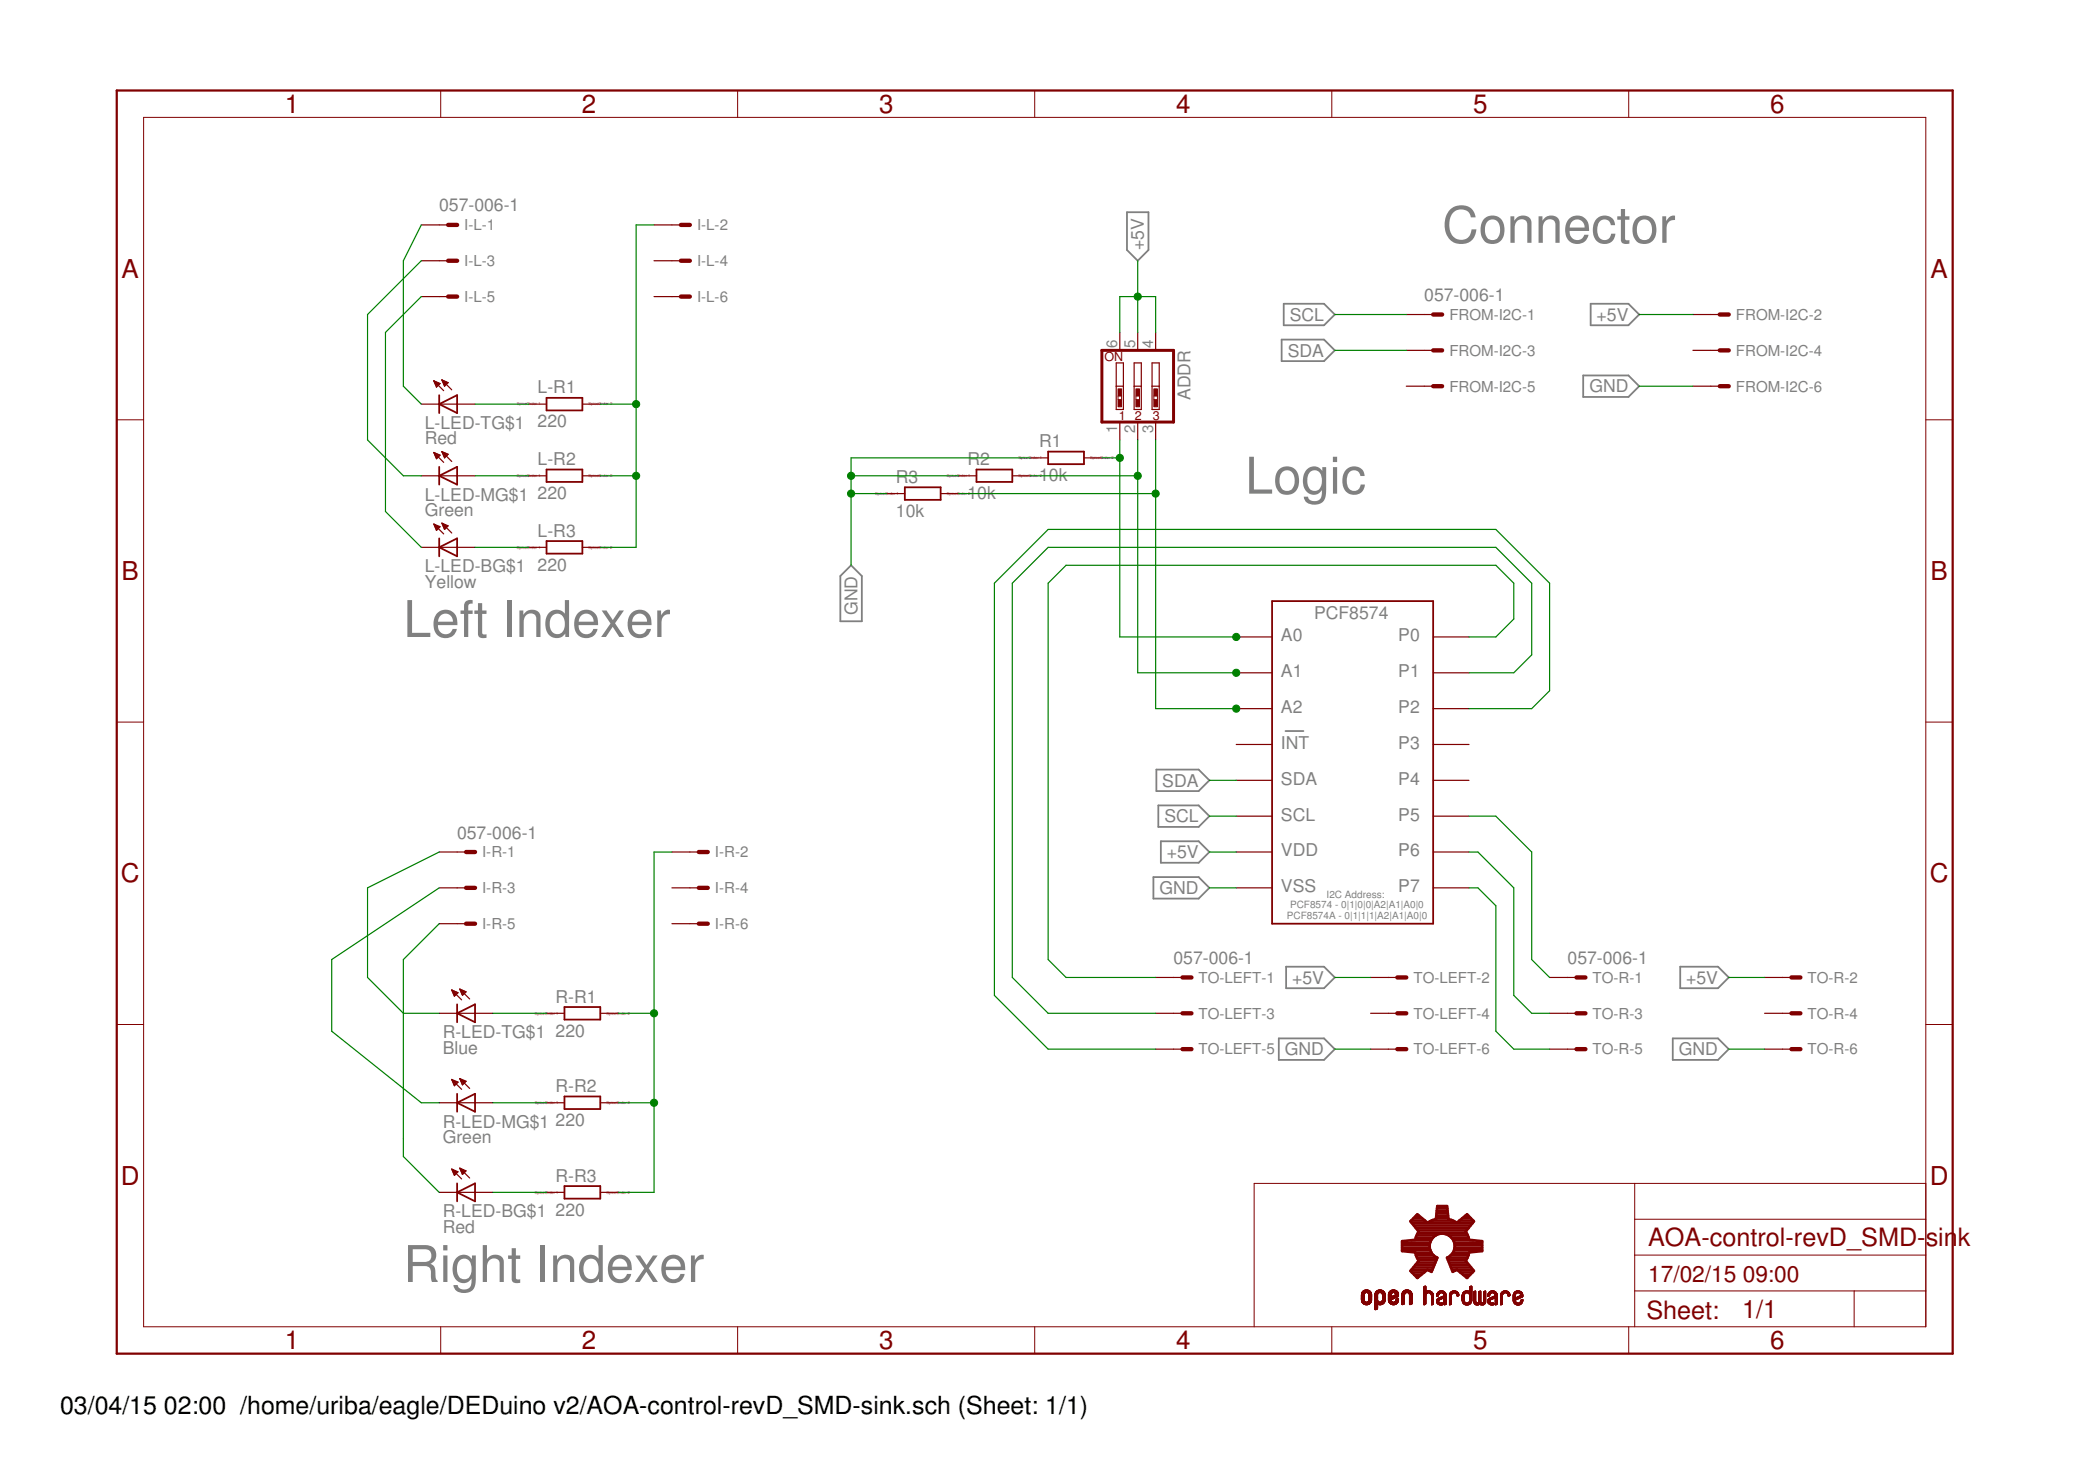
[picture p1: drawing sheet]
<svg xmlns="http://www.w3.org/2000/svg" width="297mm" height="210mm" viewBox="0 0 297 210" stroke-linecap="round" stroke-linejoin="round" font-family="sans-serif">
<g fill="none" stroke="#808080" stroke-width=".25">
<path d="M159.8 30.1h3v5.3l-1.5 1.6-1.5-1.6zM181.7 48.1h6l1.6 1.6-1.6 1.5h-6zM182 43.1h5.7l1.6 1.5-1.6 1.5h-5.7zM224.5 53.2h6.4l1.5 1.5-1.5 1.6h-6.4zM225.5 43.1h5.4l1.5 1.5-1.5 1.5h-5.4zM120.7 80.1l1.5 1.5v6.5h-3.1v-6.5zM164 109.1h5.9l1.6 1.5-1.6 1.5h-5.9zM164.2 114.2h5.7l1.6 1.5-1.6 1.5h-5.7zM164.6 119.2h5.3l1.6 1.6-1.6 1.5h-5.3zM182.3 103.6h2.5M163.5 124.3h6.4l1.6 1.5-1.6 1.6h-6.4zM182.4 137h5.3l1.6 1.5-1.6 1.6h-5.3z"/>
<path d="M238.2 137h5.4l1.5 1.5-1.5 1.6h-5.4zM181.3 147.2h6.4l1.6 1.5-1.6 1.5h-6.4zM237.2 147.2h6.4l1.5 1.5-1.5 1.5h-6.4z"/>
</g>
<g fill="none" stroke="#800000" stroke-width=".61">
<path d="M63.5 31.9h1.3M63.5 37h1.3M96.5 31.9h1.3M96.5 37h1.3M63.5 42h1.3M96.5 42h1.3M203.2 44.6h1.3M203.2 49.7h1.3M203.2 54.7h1.3M243.8 44.6h1.3M243.8 49.7h1.3M243.8 54.7h1.3"/>
<path d="M66.1 120.8h1.3M66.1 125.8h1.3M66.1 130.9h1.3M99.1 120.8h1.3M99.1 125.8h1.3M99.1 130.9h1.3M167.7 138.5h1.2M198.1 138.5h1.3M223.5 138.5h1.3M254 138.5h1.3M167.7 143.6h1.2M167.7 148.7h1.2"/>
<path d="M198.1 143.6h1.3M198.1 148.7h1.3M223.5 143.6h1.3M223.5 148.7h1.3M254 143.6h1.3M254 148.7h1.3"/>
</g>
<g fill="none" stroke="#800000" stroke-width=".17">
<path d="M59.7 31.9h3.8M59.7 37h3.8M92.7 31.9h3.8M92.7 37h3.8M59.7 42h3.8M59.7 57.3h7.7M61.5 54l1.4 1.4M61.5 54h.1M61.5 54l.9 .4M61.5 54l.4 .9 .5-.5M61.6 54.1h.2M61.6 54.2h.5"/>
<path d="M61.7 54.4h.7M61.7 54.5h.6M61.8 54.6h.3M61.8 54.7h.2M61.9 54.8h.1M62.7 53.8l1.4 1.4M62.7 53.8l.8 .4-.5 .5M62.7 53.8l.3 .9M62.7 53.9h.1M62.7 54h.3M62.8 54.1h.5M62.8 54.2h.7"/>
<path d="M62.9 54.4h.5M62.9 54.5h.4M63 54.6h.2M63 54.7h.1M75 57.3h2.5M82.6 57.3h2.5M92.7 42h3.8M158.3 54.7h1M158.3 51.4h1v6.6h-1zM158.8 47.1v2.6M158.8 59.8v2.6M160.8 54.7h1"/>
<path d="M160.8 51.4h1v6.6h-1zM161.3 47.1v2.6M161.3 59.8v2.6M163.3 54.7h1.1M163.3 51.4h1.1v6.6h-1.1zM163.9 47.1v2.6M163.9 59.8v2.6M199.4 44.6h3.8M199.4 49.7h3.8M199.4 54.7h3.8M240 44.6h3.8M240 49.7h3.8"/>
<path d="M240 54.7h3.8M59.7 77.6h7.7M59.7 67.4h7.7M61.5 74.3l1.4 1.4M61.5 74.3l.9 .4-.5 .5zM61.5 64.1l1.4 1.4M61.5 64.1h.1M61.5 64.1l.9 .4-.5 .5zM61.6 74.4h.1M61.6 64.2h.2M61.6 74.5h.4M61.6 64.4h.5"/>
<path d="M61.6 74.6h.7M61.7 64.5h.7M61.7 74.7h.6M61.7 64.6h.6M61.7 74.9h.5M61.8 64.7h.4M61.8 75h.3M61.8 64.9h.2M61.8 75.1h.2M61.9 65h.1M62.7 74.1l1.4 1.4M62.7 74.1l.8 .4-.5 .5z"/>
<path d="M62.7 64l1.4 1.4M62.7 64l.8 .4-.5 .5zM62.7 64h.1M62.7 74.3h.2M62.7 64.1h.2M62.7 74.4h.5M62.8 64.2h.4M62.8 74.5h.6M62.8 64.4h.7M62.8 74.6h.7M62.9 64.5h.5M62.9 74.7h.4"/>
<path d="M62.9 64.6h.4M62.9 74.9h.3M62.9 64.7h.3M63 75h.1M63 64.9h.1M75 77.6h2.5M75 67.4h2.5M82.6 77.6h2.5M82.6 67.4h2.5M125.8 70h2.5M133.4 70h2.5M135.9 67.4h2.6"/>
<path d="M143.5 67.4h2.6M146.1 64.9h2.5M153.7 64.9h2.5M175.3 90.3h5.1M175.3 95.4h5.1M203.2 90.3h5.1M203.2 95.4h5.1M175.3 100.4h5.1M175.3 105.5h5.1M175.3 110.6h5.1M175.3 115.7h5.1M203.2 100.4h5.1"/>
<path d="M203.2 105.5h5.1M203.2 110.6h5.1M203.2 115.7h5.1M62.3 120.8h3.8M62.3 125.8h3.8M62.3 130.9h3.8M95.3 120.8h3.8M95.3 125.8h3.8M95.3 130.9h3.8M163.9 138.5h3.8M175.3 120.8h5.1M175.3 125.8h5.1"/>
<path d="M194.3 138.5h3.8M203.2 120.8h5.1M203.2 125.8h5.1M219.7 138.5h3.8M250.2 138.5h3.8M62.3 143.6h7.6M62.3 156.3h7.6M64.1 153l1.3 1.4M64.1 153h.1M64.1 153l.8 .4-.5 .5M64.1 153l.3 .9M64.1 140.3l1.3 1.4"/>
<path d="M64.1 140.3l.8 .4-.5 .5zM64.1 140.4h.1M64.1 153.1h.3M64.1 140.5h.3M64.2 153.3h.4M64.2 140.6h.5M64.2 153.4h.7M64.2 140.7h.7M64.3 153.5h.5M64.3 140.8h.5M64.3 153.6h.4M64.3 140.9h.4"/>
<path d="M64.4 153.7h.2M64.4 141.1h.1M64.4 153.9h.1M65.2 152.9l1.4 1.4M65.2 152.9l.9 .3-.5 .6zM65.2 152.9h.1M65.2 140.2l1.4 1.4M65.2 140.2l.9 .4-.5 .5zM65.2 140.2h.1M65.2 153h.3M65.3 140.4h.3M65.3 153.1h.5"/>
<path d="M65.3 140.5h.6M65.3 153.3h.8M65.4 140.6h.6M65.4 153.4h.6M65.4 140.7h.5M65.4 153.5h.4M65.5 140.8h.3M65.5 153.6h.2M65.5 140.9h.2M65.6 153.7h.1M77.5 143.6h2.5M77.5 156.3h2.5"/>
<path d="M85.1 143.6h2.6M85.1 156.3h2.6M163.9 143.6h3.8M163.9 148.7h3.8M194.3 143.6h3.8M194.3 148.7h3.8M219.7 143.6h3.8M219.7 148.7h3.8M250.2 143.6h3.8M250.2 148.7h3.8M62.3 169h7.6M64.1 165.7l1.3 1.4"/>
<path d="M64.1 165.7l.8 .4-.5 .5zM64.1 165.8h.2M64.1 165.9h.5M64.2 166.1h.7M64.2 166.2h.7M64.3 166.3h.4M64.3 166.4h.3M64.4 166.5h.1M65.2 165.6l1.4 1.4M65.2 165.6l.9 .3-.5 .6zM65.2 165.7h.2M65.3 165.8h.4"/>
<path d="M65.3 165.9h.7M65.4 166.1h.6M65.4 166.2h.5M65.5 166.3h.2M65.5 166.4h.1M77.5 169h2.5M85.1 169h2.6"/>
</g>
<g fill="none" stroke="#800000" stroke-width=".14">
<path d="M20.4 16.6h252.6v171.4h-252.6zM62.5 12.8v3.8M104.6 12.8v3.8M146.7 12.8v3.8M188.8 12.8v3.8M230.9 12.8v3.8M16.6 59.5h3.8M158.5 56.1v.5M159 56.1v.5M161.1 56.1v.5M161.6 56.1v.5M163.6 56.1v.5"/>
<path d="M164.1 56.1v.5M273 59.5h3.9M16.6 102.3h3.8M273 102.3h3.9M16.6 145.2h3.8M273 145.2h3.9M231.8 167.7v20.3M231.8 177.9h41.2M231.8 172.8h41.2M273 167.7h-95.2v20.3M62.5 188v3.9M104.6 188v3.9"/>
<path d="M146.7 188v3.9M188.8 188v3.9M193 184.2h.4M193 184.1h.4M193 184h.4M193 183.9h.4M193 183.8h.4M193 183.7h.4M193 183.6h.4M193 183.5h.4M193 184.4h.5M193 184.3l.5 .1"/>
<path d="M193 184.3h.4M193 183.4h.4M193 183.3h.5M193.1 184.5h.5M193.1 184.4l.4 .1M193.1 183.3h.4M193.1 184.5h.6M193.1 183.2h.5M193.1 184.6h1.3M193.1 183.2h1.3M193.1 183.1l1.3 .1M193.1 183.1h1.3"/>
<path d="M193.2 184.7h1.1M193.2 183.1h1.1M193.2 183h1.1M193.3 183h.9M193.3 184.8h.9M193.3 182.9h.9M193.4 184.8h.7M193.4 182.9h.7M193.4 184.9h.7M193.5 183.3l-.5 .1M193.5 182.8h.5M193.5 184.9h.5"/>
<path d="M193.6 183.2l-.5 .1M193.9 184.5h.5M193.9 183.2h.5M193.9 183.2l.5 .1M194 184.5h.5M194 183.3h.5M194 184.4h.5M194.1 184.3h.4M194.1 183.4h.4M194.1 184.2h.4M194.1 184.1h.4M194.1 184h.4"/>
<path d="M194.1 183.9h.4M194.1 183.8h.4M194.1 183.7h.4M194.1 183.6h.4M194.1 183.5h.4M194.4 184.6h-1.3M194.4 184.5h-.5M194.9 185.5h.4M194.9 185.4h.4M194.9 185.3h.4M194.9 185.2h.4M194.9 185.1h.4"/>
<path d="M194.9 185h.4M194.9 184.9h.4M194.9 184.8h1.1M194.9 184.7h1.3M194.9 184.7h1.4M194.9 184.6h1.4M194.9 184.5h.7M194.9 184.5h.6M194.9 184.4l.6 .1M194.9 184.4h.5M194.9 184.3l.5 .1M194.9 184.3h.4"/>
<path d="M194.9 184.2h.4M194.9 184.1h.4M194.9 184h.4M194.9 183.9h.4M194.9 183.8h.4M194.9 183.7h.4M194.9 183.6h.4M194.9 183.5h.4M194.9 183.4h.4M194.9 183.4h.5M194.9 183.3h.5M195 185.6h.1"/>
<path d="M195 183.3h.4M195 183.2h.5M195 183.2h1.3M195.1 183.1h1.2M195.1 183h1.1M195.1 185.6h-.2M195.2 183h1M195.2 182.9h.9M195.3 185.5l-.4 .1M195.3 182.9h.7M195.3 185.5h-.4M195.5 184.9h.4"/>
<path d="M195.5 183.3h-.5M195.5 182.8h.4M195.5 183.2l-.5 .1M195.8 184.5h.5M195.8 183.2h.5M195.9 183.3h.5M195.9 184.4h.5M196 183.4h.4M196 184.3h.4M196 184.9h-1.1M196 183.5h.4M196 184.2h.4"/>
<path d="M196 184.1h.4M196 184h.4M196 183.9h.4M196 183.8h.4M196 183.7h.4M196 183.6h.4M196.1 184.8h-1.2M196.2 184.8h-1.3M196.2 184.7h-1.3M196.4 184.4l-.5 .1M196.4 184.3l-.4 .1M196.8 184.3l.5 .1"/>
<path d="M196.8 184.3h.5M196.8 184.2h.5M196.8 184.1h.7M196.8 184h.9M196.8 183.9h1.2M196.8 183.8h1.4M196.8 183.7l1.5 .1M196.8 183.7h.4M196.8 183.6h.4M196.8 183.5h.4M196.8 183.5h.5M196.8 183.4h.5"/>
<path d="M196.9 184.5h.5M196.9 184.4l.5 .1M196.9 184.4h.4M196.9 183.3h.4M196.9 183.3h.5M196.9 184.5h.6M196.9 183.2h.6M196.9 184.6h1.3M196.9 183.2h1.3M197 184.6h1.2M197 183.1h1.2M197 183h1.1"/>
<path d="M197.1 184.7h1M197.1 183h1M197.1 184.8h.9M197.1 182.9h.9M197.2 184.8h.8M197.2 182.9h.8M197.2 184.9h.7M197.2 182.9h.7M197.3 183.5h-.5M197.3 183.4h-.5M197.4 184.2h-.6M197.4 183.7h.9"/>
<path d="M197.4 183.3h-.5M197.4 182.8h.4M197.4 184.9h.4M197.4 184.1h-.6M197.5 183.7h.8M197.6 184.1h-.8M197.6 183.6h.7M197.7 183.2h.5M197.7 184.5h.5M197.7 183.6h.6M197.7 184h-.9M197.7 183.2l.6 .1"/>
<path d="M197.8 183.3h.5M197.8 184.5h.5M197.8 184.4h.5M197.8 184h-1M197.9 183.5h.4M197.9 183.4h.4M197.9 184.3h.4M197.9 184.2h.4M197.9 183.9h-1.1M198 184.1h.3M198.1 184.8h-1M198.1 183.9h-1.3"/>
<path d="M198.1 184.7h-1.1M198.1 184h.2M198.1 183.8h-1.3M198.2 184.5h-.5M198.3 184.4h-.4M198.8 184.9h.2M198.8 184.8h.3M198.8 184.7h.3M198.8 184.6h.3M198.8 184.5h.3M198.8 184.4h.3M198.8 184.3h.3"/>
<path d="M198.8 184.2h.3M198.8 184.1h.3M198.8 184h.3M198.8 183.9h.3M198.8 183.8h.3M198.8 183.7h.3M198.8 183.6h.3M198.8 183.5h.3M198.8 183.4h.4M198.8 184.9h.1M198.8 183.3h.4M198.8 183.2h.6"/>
<path d="M198.8 183.2h1.4M198.9 183.2h1.2M198.9 183.1h1.2M198.9 183h1.1M199 183h1M199.1 182.9h.8M199.1 184.8h-.3M199.1 182.9h.7M199.2 183.4h-.4M199.2 183.3l-.4 .1M199.3 182.8h.4M199.3 183.3h-.5"/>
<path d="M199.3 183.2l-.5 .1M199.6 183.2h.6M199.6 183.2l.6 .1M199.7 183.3h.5M199.8 183.3h.4M199.8 183.4h.4M199.8 184.9h.3M199.8 184.8h.3M199.8 184.7h.4M199.8 184.6h.4M199.8 184.5h.4M199.8 184.4h.4"/>
<path d="M199.8 184.3h.4M199.8 184.2h.4M199.8 184.1h.4M199.8 184h.4M199.8 183.9h.4M199.8 183.8h.4M199.8 183.7h.4M199.8 183.6h.4M199.8 183.5h.4M199.9 184.9h.1M200.2 184.8h-.4M201.9 184.9h.1"/>
<path d="M201.9 182.4h.3M201.9 183h.3M201.9 184.8h.2M201.9 184.7h.3M201.9 184.6h.3M201.9 184.5h.3M201.9 184.4h.3M201.9 184.3h.3M201.9 184.2h.3M201.9 184.1h.3M201.9 184h.3M201.9 183.9h.3"/>
<path d="M201.9 183.8h.3M201.9 183.7h.3M201.9 183.6h.3M201.9 183.5h.3M201.9 183.4h.3M201.9 183.3h.4M201.9 183.2h1.2M201.9 183.1l1.2 .1M201.9 183.1h1.1M201.9 183h1M201.9 182.9h.3M201.9 182.8h.3"/>
<path d="M201.9 182.7h.3M201.9 182.6h.3M201.9 182.5h.3M201.9 182.3h.3M202 182.3h.2M202.1 182.3h.1M202.1 184.9h-.2M202.2 184.8h-.3M202.2 183.4h-.3M202.3 183h.5M202.4 183.3h-.5M202.5 183.2l-.6 .1"/>
<path d="M202.5 182.9h.1M202.6 183.2l.5 .1M202.7 183.3h.5M202.8 183.3h.4M202.9 183.4h.3M202.9 183.4l.3 .1M202.9 183.5h.3M202.9 183.6h.3M203 184.8h.2M203 184.7h.2M203 184.6h.2M203 184.5h.2"/>
<path d="M203 184.4h.2M203 184.3h.2M203 184.2h.2M203 184.1h.2M203 184h.2M203 183.9h.2M203 183.8h.2M203 183.7h.2M203 183.6h.2M203 185h.1M203.1 184.9h-.1M203.2 184.9h-.2"/>
<path d="M203.7 184.5h.3M203.7 184.4l.3 .1M203.7 184.4h.3M203.7 183.7h.2M203.7 183.6h.3M203.7 184.6h.4M203.7 184.6h.3M203.7 184.3h.3M203.7 183.7h.1M203.7 183.5h.3M203.7 183.4h.3M203.7 184.7h.8"/>
<path d="M203.7 184.2h.5M203.7 183.4h.4M203.7 183.3h.4M203.8 184.7h.8M203.8 183.3h.3M203.8 184.8h.8M203.8 184.1h.6M203.8 184.1h.7M203.8 183.2h1.1M203.9 183.2h1M203.9 184.8h.7M203.9 184.9h.7"/>
<path d="M203.9 184h.8M203.9 184h1.2M203.9 183.1h.9M204 183.6l-.3 .1M204 184.4h-.3M204 183.5l-.3 .1M204 183h.7M204 184.9h.6M204 184.3l-.3 .1M204.1 184.3h-.4M204.1 183.9h1M204.1 185h.4"/>
<path d="M204.1 183h.6M204.1 183h.5M204.1 184.2l-.4 .1M204.2 183.3h-.4M204.2 183.9h.9M204.2 184.2h-.5M204.3 185h.1M204.3 183.8h.8M204.3 183.2l-.5 .1M204.3 182.9h.1M204.3 184.1h-.5M204.4 183.8h.7"/>
<path d="M204.4 183.2l.6 .1M204.5 183.8h.6M204.5 183.7h.6M204.5 183.3h.5M204.6 183.3h.4M204.6 184h-.8M204.7 183.4h.3M204.7 183.7h.4M204.7 184h.4M204.7 183.5h.3M204.7 184.9h.2M204.7 184.8h.3"/>
<path d="M204.7 184.8h.4M204.7 184.7h.4M204.7 184.6h.4M204.7 184.5h.4M204.7 184.4h.4M204.7 184.3h.4M204.7 184.2h.4M204.7 184.1h.4M204.7 183.6h.4M204.7 183.5h.4M205 184.9h-.3M205.5 184.8h.3"/>
<path d="M205.5 184.7h.3M205.5 184.6h.3M205.5 184.5h.3M205.5 184.4h.3M205.5 184.3h.3M205.5 184.2h.3M205.5 184.1h.3M205.5 184h.3M205.5 183.9h.3M205.5 183.8h.3M205.5 183.7h.3M205.5 183.6h.3"/>
<path d="M205.5 183.5h.3M205.5 183.4h.3M205.5 185h.1M205.6 183.3h.4M205.6 183.2h1.1M205.7 184.9h-.2M205.7 183.2h1M205.7 183.1h.9M205.8 183h.7M205.8 183.5h-.3M205.9 183.4h-.4M205.9 183h.6"/>
<path d="M205.9 183h.5M205.9 183.3l-.4 .1M206 183.3h-.4M206.1 183.2l-.5 .1M206.1 182.9h.1M206.2 183.2l.6 .1M206.4 183.3h.4M206.4 183.3l.4 .1M206.5 183.4h.3M206.5 183.5h.3M206.6 183.5l.3 .1M206.6 183.7h.2"/>
<path d="M206.6 183.6h.2M206.6 183.6h.3M206.6 183.7h.1M206.8 183.6l-.2 .1M207.3 184.3h.3M207.3 184.2h.3M207.3 184.1h.3M207.3 184h.3M207.3 183.9h.3M207.3 183.8h.3M207.3 183.7h.3M207.3 183.6h.3"/>
<path d="M207.3 184.4h.3M207.3 183.5h.3M207.3 184.4l.3 .1M207.3 184.6h.4M207.3 184.5h.4M207.4 184.6h.4M207.4 183.3h.4M207.4 184.7h1.2M207.4 184.7h1.1M207.4 183.2h1.3M207.5 183.2h1.2M207.5 184.7h1"/>
<path d="M207.5 184.8h.9M207.5 183.1h1.2M207.6 183.1h1.1M207.6 184.8h.8M207.6 184.9h.8M207.6 183h1.1M207.7 183.4l-.4 .1M207.7 184.9h.6M207.7 183.4h-.4M207.7 183h.6M207.7 183h.5M207.7 183.3l-.4 .1"/>
<path d="M207.8 185h.4M207.8 183.3h-.4M207.9 185h.1M207.9 183.2l-.5 .1M207.9 182.9h.1M208 185h.1M208 183.2h.7M208.2 184.6h.4M208.2 183.3h.5M208.3 184.6h.3M208.3 183.3h.4M208.3 184.5h.3"/>
<path d="M208.3 183.4h.4M208.4 183h.3M208.4 184.4h.3M208.4 184.3h.3M208.4 184.2h.3M208.4 184.1h.3M208.4 184h.3M208.4 183.9h.3M208.4 183.8h.3M208.4 183.7h.3M208.4 183.6h.3M208.4 183.5h.3"/>
<path d="M208.4 182.9h.3M208.4 182.8h.3M208.4 182.7h.3M208.4 182.6h.3M208.4 182.5h.3M208.4 182.4h.3M208.5 184.8h-1M208.5 182.3h.2M208.6 182.3h.1M208.6 184.6h-.4M208.7 184.4l-.4 .1M209 184.6h.3"/>
<path d="M209 184.5h.3M209 184.4l.3 .1M209 184.4h.2M209 184.3h.2M209 184.2h.2M209 184.1h.2M209 184h.2M209 183.9h.2M209 183.8h.2M209 183.7h.2M209 183.6h.2M209 183.5h.2"/>
<path d="M209 183.4h.2M209 183.3h.2M209 183.2h.2M209 183.1h.2M209 184.7h1.6M209 183h.2M209 184.8h1.5M209.1 184.8h1.4M209.1 183h.1M209.1 184.9h1.4M209.2 184.9h.5M209.3 185h.3"/>
<path d="M209.5 185h.1M209.6 184.6h.4M209.6 184.5h.4M209.6 184.4h.4M209.6 184.3h.4M209.6 184.2h.4M209.6 184.1h.4M209.6 184h.4M209.7 184.4h.3M209.7 184.3h.3M209.7 184.1h.3M209.7 184h.3"/>
<path d="M209.7 183.9h.3M209.7 183.8h.3M209.7 183.7h.3M209.7 183.6h.3M209.7 183.5h.3M209.7 183.4h.3M209.7 183.3h.3M209.7 183.2h.3M209.7 183.1h.3M209.7 183h.3M209.8 183h.2M209.9 184.9h.5"/>
<path d="M210 185h.3M210.3 184.6h.3M210.3 184.6h.4M210.3 184.5h.4M210.4 184.4h.3M210.4 184.3h.3M210.4 184.2h.3M210.4 184.1h.3M210.4 184h.3M210.4 183.9h.3M210.4 183.8h.3M210.4 183.7h.3"/>
<path d="M210.4 183.6h.3M210.4 183.5h.3M210.4 183.4h.3M210.4 183.3h.3M210.4 183.2h.3M210.4 183.1h.3M210.4 183h.3M210.5 183h.2M210.5 183h.1M210.9 184.6h.4M210.9 184.5h.3M210.9 184.4h.3"/>
<path d="M210.9 184.3h.3M210.9 183.7h.3M210.9 183.6h.3M210.9 183.5h.3M210.9 183.7h.1M211 184.7h.8M211 184.6h.3M211 184.2h.4M211 183.3h.4M211 184.1h.7M211.1 184.8h.7M211.1 183.2h1.1"/>
<path d="M211.1 183.7h-.2M211.1 183.2h1M211.2 184.8h.6M211.2 184h.7M211.2 184.9h.6M211.2 183.1h.9M211.2 183.1h.8M211.2 183.5l-.3 .1M211.2 183h.8M211.3 183.4l-.3 .1M211.3 184.3h-.4M211.3 183.9h1"/>
<path d="M211.3 183.4h-.3M211.3 183h.6M211.3 185h.5M211.3 184.2l-.4 .1M211.3 183.3l-.3 .1M211.4 183h.5M211.4 183.9h.9M211.4 183.3h-.4M211.5 183.9h.8M211.5 184.2h-.5M211.5 183.8h.8M211.5 183.2l-.4 .1"/>
<path d="M211.6 184.1h-.6M211.6 182.9h.1M211.6 183.8h.7M211.7 183.2l.5 .1M211.7 183.8h.6M211.7 184.1h-.6M211.8 183.7h.5M211.8 183.3h.4M211.9 183.3h.3M211.9 184h-.8M211.9 183.3l.4 .1M211.9 183.7h.4"/>
<path d="M211.9 183.4h.4M212 183.5h.3M212 184.9h.2M212 184.8h.3M212 184.7h.3M212 184.6h.3M212 184.5h.3M212 184.4h.3M212 184.3h.3M212 184.2h.3M212 184.1h.3M212 184h.3"/>
<path d="M212 183.6h.3M212 185h.1M212.3 184.9h-.3M212.3 184.8h-.3M212.3 184h-1.1M212.7 184.9h.2M212.7 184.8h.3M212.7 184.7h.3M212.7 184.6h.3M212.7 184.5h.3M212.7 184.4h.3M212.7 184.3h.3"/>
<path d="M212.7 184.2h.3M212.7 184.1h.3M212.7 184h.3M212.7 183.9h.3M212.7 183.8h.3M212.7 183.7h.3M212.7 183.6h.3M212.7 183.5h.3M212.8 183.5h.3M212.8 183.4h.3M212.8 185h.1M212.8 183.3h.4"/>
<path d="M212.8 183.3h.5M212.9 183.2h1.1M212.9 183.1l1 .1M213 183.1h.9M213 184.9h-.3M213 183h.8M213.1 183.5h-.3M213.1 183.4h-.3M213.1 183h.6M213.4 183.2l-.5 .1M213.4 182.9h.1M213.5 183.2h.5"/>
<path d="M213.6 183.3h.4M213.7 183.3h.3M213.7 183.3l.4 .1M213.7 183.4h.4M213.8 183.5h.3M213.8 183.4h.3M213.8 183.6h.3M213.8 183.7h.2M214.1 183.6l-.3 .1M214.5 184.4h.4M214.5 184.3h.4M214.5 184.2h.5"/>
<path d="M214.5 184.1h.7M214.5 184h1M214.5 183.9h1.2M214.5 183.9h.4M214.5 183.8h.4M214.5 183.7h.4M214.5 183.6h.4M214.5 183.5h.4M214.6 184.5h.3M214.6 184.4l.3 .1M214.6 183.5h.3M214.6 184.6h.4"/>
<path d="M214.6 183.3h.4M214.7 184.7h1.1M214.7 184.6h.4M214.7 183.2h1.1M214.7 184.7h1M214.8 184.8h.9M214.8 183.1h.9M214.8 184.8h.8M214.8 184.9h.8M214.9 183h.7M214.9 184.3h-.4M214.9 183.4l-.3 .1"/>
<path d="M214.9 184.9h.6M214.9 184.2l-.4 .1M214.9 183.4h-.3M214.9 183h.6M215 183.9h.7M215 183.3l-.4 .1M215 183h.5M215.1 185h.4M215.1 183.3h-.4M215.1 184.2h-.6M215.2 184.1h-.7M215.2 183.2l-.5 .1"/>
<path d="M215.2 182.9h.1M215.2 185h.1M215.2 183.8h.7M215.3 183.8h.6M215.3 184.1h-.8M215.3 183.2h.5M215.3 183.7h.6M215.4 183.3h.5M215.4 184.6h.4M215.5 184h-1M215.5 183.7h.4M215.5 183.3h.4"/>
<path d="M215.5 183.4h.4M215.6 184.5h.3M215.6 184h-1.1M215.6 183.4h.3M215.6 184.4h.3M215.6 183.6h.3M215.6 183.5h.3M215.6 184.3h.3M215.7 184.2h.2M215.7 184.8h-1M215.8 184.2h.1M215.8 183.9h-.8"/>
<path d="M215.9 184.6h-.4M215.9 183.8h-.8M215.9 184.4h-.3M230.9 188v3.9M231.8 183h41.2M262.9 183v5"/>
</g>
<path d="M16.6 12.8h260.3v179.1h-260.3z" fill="none" stroke="#800000" stroke-width=".32"/>
<g fill="none" stroke="#800000" stroke-width=".25">
<path d="M62.3 56v2.5M62.3 57.3l2.5-1.3v2.5zM77.5 56.4h5.1v1.8h-5.1zM62.3 77.6l2.5-1.3v2.5zM62.3 66.2v2.5M62.3 76.3v2.5M62.3 67.4l2.5-1.2v2.5zM77.5 66.5h5.1v1.8h-5.1zM77.5 76.7h5.1v1.8h-5.1zM128.3 69.1h5.1v1.7h-5.1zM138.5 66.5h5v1.8h-5zM148.6 64h5.1v1.8h-5.1z"/>
<path d="M180.4 85.2h22.8v45.7h-22.8zM64.8 142.3v2.6M64.8 155v2.6M64.8 143.6l2.6-1.3v2.6zM64.8 156.3l2.6-1.3v2.6zM80 142.7h5.1v1.8h-5.1zM80 155.4h5.1v1.8h-5.1zM64.8 167.7v2.6M64.8 169l2.6-1.3v2.6zM80 168.1h5.1v1.8h-5.1z"/>
</g>
<g fill="none" stroke="#800000" stroke-width=".38">
<path d="M198.8 177.2h4M198.8 176.8h3.9M198.8 176.5h3.9M198.8 176.1h4M200.1 175.8h2.8M200.1 173h1.9M200.1 180h2.3M200.2 173.4h8.6M200.4 179.6h2.8M200.4 172.7h1.2M200.5 173.7h8M200.7 179.3h2.7"/>
<path d="M200.7 177.5h2.2M200.7 175.5h2.4M200.7 174.1h7.5M200.8 177.9h2.4M200.8 172.3h.4M200.9 175.1h2.7M200.9 178.2h2.8M201 178.9h2.5M201 174.8h6.9M201 174.4h6.9M201.1 178.6h2.6M202.5 180h.6"/>
<path d="M202.9 175.8l-.2 .5 .1 .9M202.9 175.8a1.79 1.79 0 0 1 3.2 0M203 173h3M203.6 172.7h1.7M203.6 172.3h1.7M203.7 172h1.6M203.7 171.6h1.5M203.8 171.3h1.4M205.2 178.2h2.8M205.3 178.6h2.6M205.4 175.1h2.7M205.4 178.9h2.6"/>
<path d="M205.6 179.3h2.7M205.7 179.6h2.9M205.7 177.9h2.5M205.8 175.5h2.4M205.9 180h.6M206 177.5h2.3M206.1 175.8a1.77 1.77 0 0 1-.9 2.5l.8 2 .6-.3 1.4 1.1 1-1-1.2-1.4 .5-1.2 1.8-.2v-1.4l-1.8-.2-.5-1.2 1.2-1.4-1-1-1.4 1.2-1.2-.5-.2-1.9h-1.4l-.2 1.9-1.2 .5-1.4-1.2-1 1 1.1 1.4-.4 1.2-1.9 .2v1.4l1.9 .2 .4 1.2-1.1 1.4 1 1 1.4-1.1 .6 .3 .8-2-.3-.2a1.61 1.61 0 0 1-.7-.9M206.1 175.8h2.8M206.2 177.2h3.9M206.2 176.1h3.9M206.2 176.8h3.9M206.2 176.5h3.9"/>
<path d="M206.6 180h2.3M206.9 173h2M207.3 172.7h1.2M207.8 172.3h.4M200.2 180.3h1.7M200.5 180.7h1M200.9 181h.2M207 180.3h1.8M207.5 180.7h.9M207.9 181h.2"/>
</g>
<path d="M156.2 49.7h10.2v10.1h-10.2z" fill="none" stroke="#800000" stroke-width=".42"/>
<g fill="#800000" stroke="#800000" stroke-width=".14">
<path d="M163.6 55.1h.5v1h-.5z"/>
<path d="M163.6 56.6h.5v1.1h-.5z"/>
<path d="M161.1 55.1h.5v1h-.5z"/>
<path d="M161.1 56.6h.5v1.1h-.5z"/>
<path d="M158.5 55.1h.5v1h-.5z"/>
<path d="M158.5 56.6h.5v1.1h-.5z"/>
</g>
<g fill="none" stroke="#008000" stroke-width=".17">
<path d="M59.7 37l-7.6 7.6v17.8l5.1 5h2.5M59.7 31.9l-2.5 5.1v17.7l2.5 2.6M92.7 31.9h-2.5v45.7h-5.1M161.3 37v10.1M59.7 42l-5 5.1v25.4l5 5.1M67.4 57.3h7.6M85.1 57.3h5.1M158.8 47.1v-5.1h5.1v5.1M189.3 44.6h10.1M189.3 49.7h10.1M232.4 44.6h7.6M232.4 54.7h7.6"/>
<path d="M67.4 67.4h7.6M67.4 77.6h7.6M85.1 67.4h5.1M120.7 70h5.1M120.7 67.4h15.2M135.9 70h28M146.1 64.9h-25.4v15.2M146.1 67.4h15.2M156.2 64.9h2.6M158.8 62.4v27.9h16.5M161.3 62.4v33h14M163.9 62.4v38h11.4"/>
<path d="M208.3 90.3h3.8l2.5-2.6v-5l-2.5-2.6h-60.9l-2.6 2.6v53.3l2.6 2.5h12.7M208.3 95.4h6.3l2.6-2.6v-10.1l-5.1-5.1h-63.5l-5.1 5.1v55.8l5.1 5.1h15.3M171.5 115.7h3.8M171.5 110.6h3.8M208.3 100.4h8.9l2.5-2.5v-15.2l-7.6-7.7h-63.5l-7.6 7.7v58.4l7.6 7.6h15.3M208.3 115.7h3.8l5.1 5.1v15.2l2.5 2.5M62.3 130.9l-5.1 5.1v27.9l5.1 5.1M62.3 120.8l-10.2 5v12.7l5.1 5.1h5.1M62.3 125.8l-15.3 10.2v10.2l12.7 10.1h2.6M95.3 120.8h-2.6v48.2h-5M171.5 120.8h3.8M171.5 125.8h3.8"/>
<path d="M189.3 138.5h5M208.3 120.8h1.2l5.1 5v15.3l2.6 2.5h2.5M208.3 125.8h1.2l2.6 2.6v17.8l2.5 2.5h5.1M245.1 138.5h5.1M69.9 143.6h7.6M69.9 156.3h7.6M87.7 143.6h5M87.7 156.3h5M189.3 148.7h5M245.1 148.7h5.1M69.9 169h7.6"/>
</g>
<g fill="#008000" stroke="#008000" stroke-width=".14">
<circle cx="161.3" cy="42" r=".51"/>
<circle cx="120.7" cy="70" r=".51"/>
<circle cx="120.7" cy="67.4" r=".51"/>
<circle cx="158.8" cy="64.9" r=".51"/>
<circle cx="175.3" cy="90.3" r=".51"/>
<circle cx="161.3" cy="67.4" r=".51"/>
<circle cx="175.3" cy="95.4" r=".51"/>
<circle cx="163.9" cy="70" r=".51"/>
<circle cx="175.3" cy="100.4" r=".51"/>
<circle cx="92.7" cy="156.3" r=".51"/>
<circle cx="92.7" cy="143.6" r=".51"/>
<circle cx="90.2" cy="67.4" r=".51"/>
<circle cx="90.2" cy="57.3" r=".51"/>
</g>
<g font-size="7.2" fill="#808080">
<text x="204.5" y="34.4">Connector</text>
<text x="176.5" y="70">Logic</text>
<text x="57.2" y="90.3">Left Indexer</text>
<text x="57.2" y="181.7">Right Indexer</text>
</g>
<g font-size="3.7" fill="#800000">
<text x="40.4" y="16">1</text>
<text x="82.5" y="16">2</text>
<text x="124.6" y="16">3</text>
<text x="166.7" y="16">4</text>
<text x="208.9" y="16">5</text>
<text x="251" y="16">6</text>
<text x="17.2" y="39.4">A</text>
<text x="273.7" y="39.4">A</text>
<text x="17.2" y="82.2">B</text>
<text x="273.7" y="82.2">B</text>
<text x="17.1" y="125.1">C</text>
<text x="273.6" y="125.1">C</text>
<text x="17.1" y="167.9">D</text>
<text x="273.6" y="167.9">D</text>
<text x="40.4" y="191.2">1</text>
<text x="82.5" y="191.2">2</text>
<text x="124.6" y="191.2">3</text>
<text x="166.7" y="191.2">4</text>
<text x="208.9" y="191.2">5</text>
<text x="251" y="191.2">6</text>
</g>
<g font-size="3.6" fill="#800000">
<text x="233.7" y="176.6">AOA-control-revD_SMD-sin</text>
<text x="277.6" y="176.6">k</text>
<text x="233.4" y="186.9">Sheet:</text>
<text x="247" y="186.8">1/1</text>
</g>
<g font-size="3.5">
<text x="8.5" y="200.4">03/04/15</text>
<text x="23.2" y="200.4">02:00 /home/uriba/eagle/DEDuino v2/AOA-control-revD_SMD-sink.sch (Sheet: 1/1)</text>
</g>
<g font-size="3.2" fill="#800000">
<text x="233.7" y="181.7">17/02/15</text>
<text x="247.1" y="181.7">09:00</text>
</g>
<g font-size="2.5" fill="#808080">
<text x="62.3" y="30">057-006-1</text>
<text x="162.2" y="35.4" transform="rotate(-90 162.2 35.4)">+5V</text>
<text x="182.9" y="45.5">SCL</text>
<text x="201.9" y="42.7">057-006-1</text>
<text x="226.4" y="45.5">+5V</text>
<text x="182.6" y="50.5">SDA</text>
<text x="76.2" y="55.8">L-R1</text>
<text x="168.8" y="56.7" transform="rotate(-90 168.8 56.7)">ADDR</text>
<text x="225.3" y="55.6">GND</text>
<text x="60.2" y="63">Red</text>
<text x="60.2" y="60.8">L-LED-TG$1</text>
<text x="76.2" y="60.6">220</text>
<text x="76.2" y="65.9">L-R2</text>
<text x="137.2" y="65.9">R2</text>
<text x="147.3" y="63.4">R1</text>
<text x="60.2" y="71">L-LED-MG$1</text>
<text x="76.2" y="70.7">220</text>
<text x="127" y="68.5">R3</text>
<text x="137.2" y="70.7">10k</text>
<text x="147.3" y="68.2">10k</text>
<text x="60.2" y="73.1">Green</text>
<text x="76.2" y="76.1">L-R3</text>
<text x="127" y="73.3">10k</text>
<text x="60.2" y="83.3">Yellow</text>
<text x="60.2" y="81.1">L-LED-BG$1</text>
<text x="76.2" y="80.9">220</text>
<text x="121.6" y="87.2" transform="rotate(-90 121.6 87.2)">GND</text>
<text x="186.3" y="87.7">PCF8574</text>
<text x="181.6" y="96">A1</text>
<text x="181.6" y="90.9">A0</text>
<text x="198.3" y="96">P1</text>
<text x="198.3" y="90.9">P0</text>
<text x="181.6" y="101.1">A2</text>
<text x="198.3" y="101.1">P2</text>
<text x="181.6" y="106.2">INT</text>
<text x="198.3" y="106.2">P3</text>
<text x="164.8" y="111.5">SDA</text>
<text x="181.6" y="111.2">SDA</text>
<text x="198.3" y="111.2">P4</text>
<text x="64.8" y="118.8">057-006-1</text>
<text x="165.1" y="116.6">SCL</text>
<text x="181.6" y="116.3">SCL</text>
<text x="198.3" y="116.3">P5</text>
<text x="165.4" y="121.6">+5V</text>
<text x="181.6" y="121.4">VDD</text>
<text x="198.3" y="121.4">P6</text>
<text x="164.4" y="126.7">GND</text>
<text x="181.6" y="126.5">VSS</text>
<text x="198.3" y="126.5">P7</text>
<text x="166.4" y="136.6">057-006-1</text>
<text x="222.3" y="136.6">057-006-1</text>
<text x="78.8" y="142.1">R-R1</text>
<text x="183.2" y="139.4">+5V</text>
<text x="239.1" y="139.4">+5V</text>
<text x="62.8" y="149.3">Blue</text>
<text x="62.8" y="147.2">R-LED-TG$1</text>
<text x="78.8" y="146.9">220</text>
<text x="182.2" y="149.6">GND</text>
<text x="238" y="149.6">GND</text>
<text x="78.8" y="154.8">R-R2</text>
<text x="62.8" y="159.9">R-LED-MG$1</text>
<text x="78.8" y="159.6">220</text>
<text x="62.8" y="162">Green</text>
<text x="78.8" y="167.5">R-R3</text>
<text x="62.8" y="172.6">R-LED-BG$1</text>
<text x="78.8" y="172.3">220</text>
<text x="62.8" y="174.7">Red</text>
</g>
<g font-size="2.1" fill="#808080">
<text x="65.8" y="32.6">I-L-1</text>
<text x="98.8" y="32.6">I-L-2</text>
<text x="65.8" y="37.7">I-L-3</text>
<text x="98.8" y="37.7">I-L-4</text>
<text x="65.8" y="42.8">I-L-5</text>
<text x="98.8" y="42.8">I-L-6</text>
<text x="205.5" y="45.3">FROM-I2C-1</text>
<text x="246.1" y="45.3">FROM-I2C-2</text>
<text x="158.4" y="49.3" transform="rotate(-90 158.4 49.3)">6</text>
<text x="161" y="49.3" transform="rotate(-90 161 49.3)">5</text>
<text x="163.5" y="49.3" transform="rotate(-90 163.5 49.3)">4</text>
<text x="205.5" y="50.4">FROM-I2C-3</text>
<text x="246.1" y="50.4">FROM-I2C-4</text>
<text x="205.5" y="55.5">FROM-I2C-5</text>
<text x="246.1" y="55.5">FROM-I2C-6</text>
<text x="158.4" y="61.3" transform="rotate(-90 158.4 61.3)">1</text>
<text x="161" y="61.3" transform="rotate(-90 161 61.3)">2</text>
<text x="163.5" y="61.3" transform="rotate(-90 163.5 61.3)">3</text>
<text x="68.4" y="121.5">I-R-1</text>
<text x="101.4" y="121.5">I-R-2</text>
<text x="68.4" y="126.6">I-R-3</text>
<text x="68.4" y="131.7">I-R-5</text>
<text x="101.4" y="126.6">I-R-4</text>
<text x="101.4" y="131.7">I-R-6</text>
<text x="169.9" y="139.3">TO-LEFT-1</text>
<text x="200.4" y="139.3">TO-LEFT-2</text>
<text x="225.8" y="139.3">TO-R-1</text>
<text x="256.3" y="139.3">TO-R-2</text>
<text x="169.9" y="144.4">TO-LEFT-3</text>
<text x="169.9" y="149.4">TO-LEFT-5</text>
<text x="200.4" y="144.4">TO-LEFT-4</text>
<text x="200.4" y="149.4">TO-LEFT-6</text>
<text x="225.8" y="144.4">TO-R-3</text>
<text x="225.8" y="149.4">TO-R-5</text>
<text x="256.3" y="144.4">TO-R-4</text>
<text x="256.3" y="149.4">TO-R-6</text>
</g>
<g font-size="1.8" fill="#800000">
<text x="156.6" y="51.2">ON</text>
<text x="158.6" y="59.6">1</text>
<text x="160.9" y="59.6">2</text>
<text x="163.5" y="59.6">3</text>
</g>
<g font-size="1.4" fill="#808080">
<text x="182.4" y="130.3">PCF8574A - 0|1|1|1|A2|A1|A0|0</text>
<text x="182.9" y="128.8">PCF8574 - 0|1|0|0|A2|A1|A0|0</text>
<text x="188.1" y="127.2">I2C Address:</text>
</g>
<g font-size=".6" fill="#800080">
<text x="73.3" y="57.5">SpiceOrder 1</text>
<text x="83.4" y="57.5">SpiceOrder 2</text>
<text x="144.4" y="65.1">SpiceOrder 1</text>
<text x="154.6" y="65.1">SpiceOrder 2</text>
<text x="73.3" y="67.6">SpiceOrder 1</text>
<text x="83.4" y="67.6">SpiceOrder 2</text>
<text x="124.1" y="70.2">SpiceOrder 1</text>
<text x="134.2" y="67.6">SpiceOrder 1</text>
<text x="134.2" y="70.2">SpiceOrder 2</text>
<text x="144.4" y="67.6">SpiceOrder 2</text>
<text x="73.3" y="77.8">SpiceOrder 1</text>
<text x="83.4" y="77.8">SpiceOrder 2</text>
<text x="75.8" y="143.8">SpiceOrder 1</text>
<text x="86" y="143.8">SpiceOrder 2</text>
<text x="75.8" y="156.5">SpiceOrder 1</text>
<text x="86" y="156.5">SpiceOrder 2</text>
<text x="75.8" y="169.2">SpiceOrder 1</text>
<text x="86" y="169.2">SpiceOrder 2</text>
</g>
</svg>
